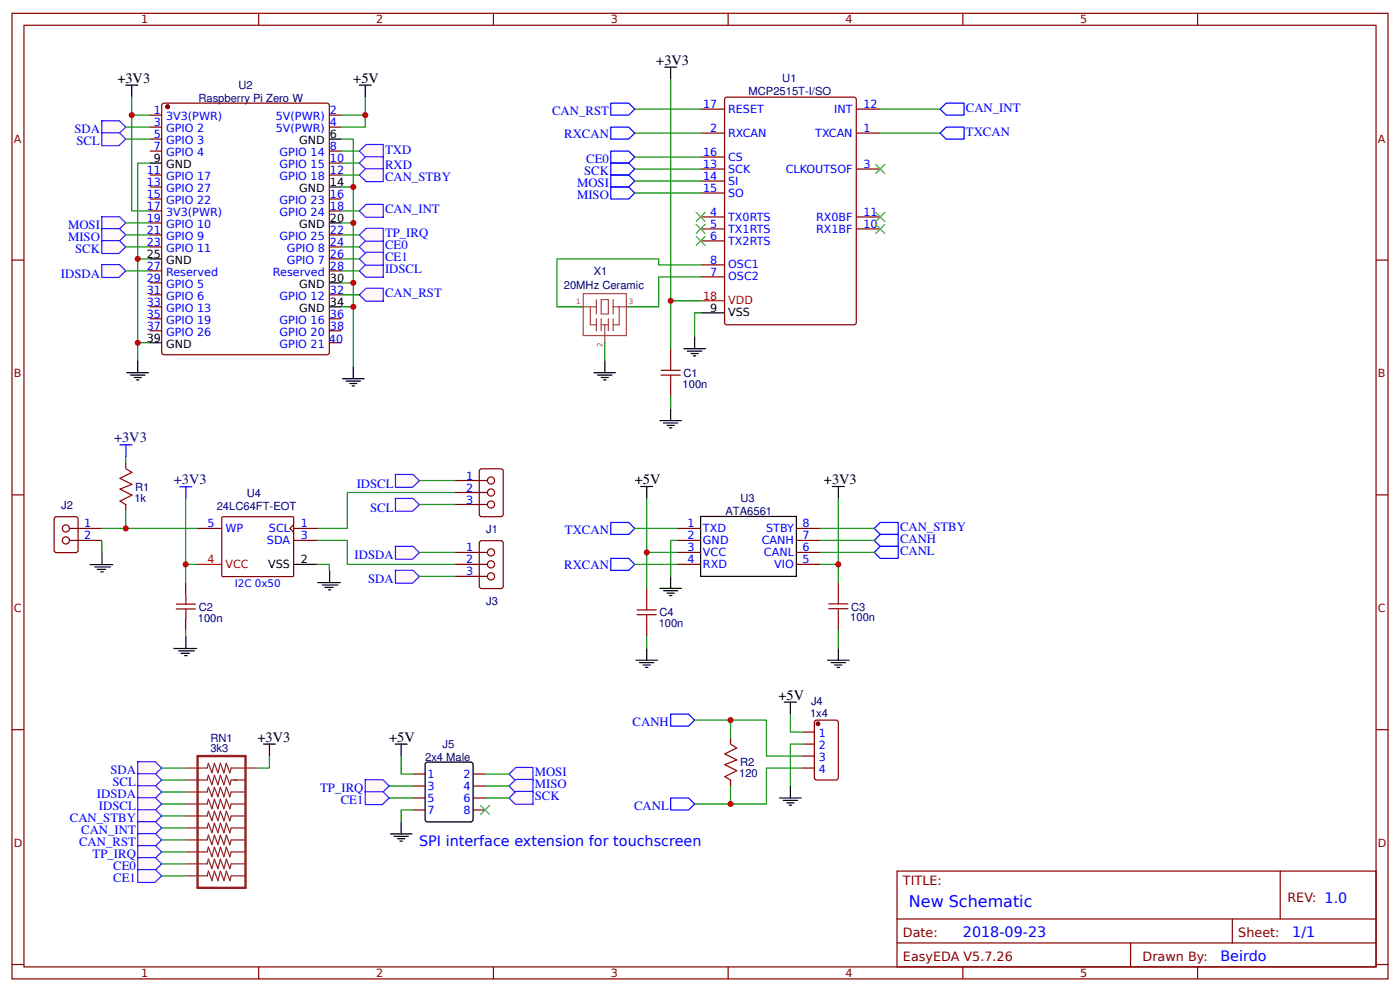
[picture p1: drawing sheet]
<svg xmlns="http://www.w3.org/2000/svg" width="309mm" height="219mm" viewBox="0 0 309 219" stroke-linecap="round" stroke-linejoin="round" font-family="sans-serif">
<g fill="none" stroke="#800" stroke-width=".26">
<path d="M2.6 2.9h304.1v213.3h-304.1zM5.3 5.6h298.7v207.9h-298.7zM57.1 2.9v2.7M109 2.9v2.7M160.9 2.9v2.7M212.7 2.9v2.7M264.6 2.9v2.7M33.1 25.4h2.6M33.1 28.1h2.6M33.1 30.7h2.6M33.1 33.4h2.6M33.1 38.7h2.6"/>
<path d="M36 22.9l36.2-.1 .5 .2 .1 54.8-.3 .5h-36.3l-.4-.2-.1-54.8zM72.8 25.4h2.6M72.8 28.1h2.6M72.8 33.4h2.6M72.8 38.7h2.6M72.8 36h2.6M2.6 57.4h2.7M33.1 41.3h2.6M33.1 43.9h2.6M33.1 46.6h2.6M33.1 49.2h2.6M33.1 51.9h2.6"/>
<path d="M33.1 54.5h2.6M33.1 59.8h2.6M72.8 43.9h2.6M72.8 46.6h2.6M72.8 51.9h2.6M72.8 54.5h2.6M72.8 59.8h2.6M72.8 57.2h2.6M304 57.4h2.7M33.1 62.5h2.6M33.1 65.1h2.6M33.1 67.8h2.6"/>
<path d="M33.1 70.4h2.6M33.1 73.1h2.6M72.8 65.1h2.6M72.8 70.4h2.6M72.8 73.1h2.6M72.8 75.7h2.6M2.6 109.3h2.7M304 109.3h2.7M2.6 161.2h2.7M304 161.2h2.7M198.2 192.4h105.8v21.1h-105.8zM282.8 192.4v10.6"/>
<path d="M2.6 213h2.7M57.1 213.5v2.7M109 213.5v2.7M160.9 213.5v2.7M198.2 203h105.8M198.2 208.3h105.8M212.7 213.5v2.7M249.8 208.3v5.2M264.6 213.5v2.7M272.3 203v5.3M304 213h2.7"/>
</g>
<circle cx="37" cy="23.6" r=".4" fill="#800" stroke="#800" stroke-width=".26"/>
<path d="M27.8 18.8h2.6M29.1 18.8v2.7M33.1 36h2.6M72.8 30.7h2.6M33.1 57.2h2.6M72.8 49.2h2.6M72.8 41.3h2.6M33.1 75.7h2.6M72.8 67.8h2.6M72.8 62.5h2.6" fill="none" stroke="#000" stroke-width=".26"/>
<path d="M29.1 21.5v3.9h4" fill="none" stroke="#080" stroke-width=".26"/>
<g fill="#fff7f8" stroke="#430aff" stroke-width=".26">
<path d="M22.4 47.8h4l1.4 1.4-1.5 1.5h-3.8z"/>
<path d="M22.4 50.5h4l1.4 1.4-1.5 1.4h-3.8z"/>
<path d="M22.4 53.1h4l1.4 1.4-1.5 1.5h-3.8z"/>
</g>
<path d="M27.8 54.5h5.3M27.8 51.9h5.3M27.8 49.2h5.3" fill="none" stroke="#080" stroke-width=".26"/>
<g fill="#fff7f8" stroke="#430aff" stroke-width=".26">
<path d="M22.4 26.7h4l1.4 1.4-1.5 1.4h-3.8z"/>
<path d="M22.4 29.3h4l1.4 1.4-1.5 1.5h-3.8z"/>
</g>
<path d="M27.8 28.1h5.3M27.8 30.7h5.3" fill="none" stroke="#080" stroke-width=".26"/>
<g fill="#fff7f8" stroke="#430aff" stroke-width=".26">
<path d="M22.4 58.4h4l1.4 1.4-1.5 1.5h-3.8z"/>
<path d="M79.4 59.8l1.5-1.4h3.8v2.8h-3.9z"/>
</g>
<path d="M79.4 18.8h2.6M80.7 18.8v2.7M30.4 79.7v2.6M28 82.3h4.8M28.8 82.8h3.2M29.6 83.4h1.6M30.2 83.9h.5M75.7 83.6h4.7M76.5 84.2h3.1M77.3 84.7h1.5M77.8 85.2h.5M78.1 81v2.6" fill="none" stroke="#000" stroke-width=".26"/>
<g fill="none" stroke="#080" stroke-width=".26">
<path d="M29.1 25.4v21.2h4M33.1 36h-2.7v43.7M75.4 30.7h2.7v10.6M80.7 21.5v3.9h-5.3M80.7 25.4v2.7h-5.3M27.8 59.8h5.3M30.4 57.2h2.7M75.4 49.2h2.7v13.3M75.4 41.3h2.7v7.9M75.4 59.8h4M30.4 75.7h2.7M75.4 67.8h2.7v13.2"/>
<path d="M75.4 62.5h2.7v5.3"/>
</g>
<g fill="#fff7f8" stroke="#430aff" stroke-width=".26">
<path d="M79.4 54.5l1.5-1.4h3.8v2.8h-3.9z"/>
<path d="M79.4 57.2l1.5-1.5h3.8v2.9h-3.9z"/>
</g>
<path d="M75.4 54.5h4M75.4 57.2h4" fill="none" stroke="#080" stroke-width=".26"/>
<g fill="#fff7f8" stroke="#430aff" stroke-width=".26">
<path d="M79.4 33.4l1.5-1.5h3.8v2.9h-3.9z"/>
<path d="M79.4 36l1.4-1.4h3.9v2.9h-3.8z"/>
</g>
<path d="M75.4 33.4h4M75.4 36h4" fill="none" stroke="#080" stroke-width=".26"/>
<path d="M79.4 51.9l1.5-1.5h3.8v2.9h-3.9z" fill="#fff7f8" stroke="#430aff" stroke-width=".26"/>
<g fill="none" stroke="#800" stroke-width=".26">
<path d="M12 114.4l.5-.3h4.2l.5 .3 .1 7.1-.3 .5-4.5 .1-.5-.3zM15.3 116.7h7.2M15.3 119.4h7.2M27.8 102.2v1.3M27.8 111.4v1.3"/>
<circle cx="14.6" cy="116.7" r=".79"/>
<circle cx="14.6" cy="119.4" r=".79"/>
</g>
<path d="M27.8 103.5l1.4 .8-2.7 1.3 2.7 1.4-2.7 1 2.7 1.4-2.7 1.3 1.3 .8" fill="none" stroke="#a00000" stroke-width=".26"/>
<path d="M19.9 124.7h5M21 125.2h3.4M21.5 125.8h1.8M22.3 126.3h.5M22.5 122.1v2.6M70.2 128.7h5M71.2 129.2h3.5M71.8 129.7h1.8M72.5 130.3h.6M72.8 126v2.7" fill="none" stroke="#000" stroke-width=".26"/>
<path d="M26.5 98.2h2.7M27.8 98.2v2.7M39.7 107.5h2.7M41.1 107.5v2.6" fill="none" stroke="#00f" stroke-width=".26"/>
<path d="M22.5 116.7h21.2M22.5 119.4v2.6M27.8 100.8v1.4M27.8 112.7v4M41 110.1v14.5h2.7M70.1 124.6h2.7v1.4" fill="none" stroke="#080" stroke-width=".26"/>
<g fill="#fff7f8" stroke="#430aff" stroke-width=".26">
<path d="M87.3 120.7h4l1.4 1.4-1.6 1.4h-3.7z"/>
<path d="M87.3 104.8h4l1.4 1.4-1.6 1.4h-3.7z"/>
</g>
<path d="M70.1 119.4h6.6v5.2h23.8M100.5 108.8h-23.8v7.9h-6.6" fill="none" stroke="#080" stroke-width=".26"/>
<g fill="none" stroke="#800" stroke-width=".26">
<path d="M43.7 116.7h5.2M49 114.2l.3-.1 15.4 .1 .2 .2-.1 12.8-.2 .1h-15.5l-.1-.2zM64.8 115.9l-.8 .8 .8 .8M64.8 119.4h5.3M64.8 116.7h5.3M100.5 106.1h7.2M100.5 108.8h7.2M100.5 111.4h7.2M106 103.8l.4-.3h4.2l.5 .3 .1 9.8-.3 .4-4.5 .1-.4-.2zM106 119.7l.4-.3h4.2l.5 .3 .1 9.8-.3 .4-4.5 .1-.4-.3zM100.5 122h7.2M100.5 124.6h7.2"/>
<path d="M100.5 127.3h7.2"/>
<circle cx="108.5" cy="111.4" r=".79"/>
<circle cx="108.5" cy="106.1" r=".79"/>
<circle cx="108.5" cy="108.8" r=".79"/>
<circle cx="108.5" cy="124.6" r=".79"/>
<circle cx="108.5" cy="127.3" r=".79"/>
<circle cx="108.5" cy="122" r=".79"/>
</g>
<path d="M64.8 124.6h5.3" fill="none" stroke="#000" stroke-width=".26"/>
<path d="M43.7 124.6h5.2" fill="none" stroke="#f00" stroke-width=".26"/>
<path d="M87.3 110.1h4l1.4 1.4-1.6 1.4h-3.7z" fill="#fff7f8" stroke="#430aff" stroke-width=".26"/>
<path d="M92.6 111.4h7.9M92.6 106.1h7.9" fill="none" stroke="#080" stroke-width=".26"/>
<path d="M87.3 126h4l1.4 1.3-1.6 1.5h-3.7z" fill="#fff7f8" stroke="#430aff" stroke-width=".26"/>
<path d="M41 124.6v4M41 139.2v1.3M92.6 127.3h7.9M92.6 122h7.9M59.5 167v2.6h-2.6" fill="none" stroke="#080" stroke-width=".26"/>
<path d="M38.9 134.5h4.3M38.9 133.4h4.3M41.1 131.3v2.1M41.1 134.5v2.1" fill="none" stroke="#a00000" stroke-width=".26"/>
<path d="M41 128.6v2.7M41 136.6v2.6" fill="none" stroke="#800" stroke-width=".26"/>
<path d="M38.4 143.2h5M39.5 143.7h3.4M40 144.3h1.9M40.8 144.8h.5M41.1 140.6v2.6M58.2 164.3h2.7M59.5 164.3v2.7" fill="none" stroke="#000" stroke-width=".26"/>
<g fill="#fff7f8" stroke="#430aff" stroke-width=".26">
<path d="M30.4 168.2h3.9l1.4 1.4-1.5 1.5h-3.8z"/>
<path d="M30.4 170.9h3.9l1.4 1.4-1.5 1.4h-3.8z"/>
<path d="M30.4 173.5h3.9l1.4 1.4-1.5 1.5h-3.8z"/>
<path d="M30.4 176.2h3.9l1.4 1.4-1.5 1.4h-3.8z"/>
<path d="M30.4 178.8h3.9l1.4 1.4-1.5 1.5h-3.8z"/>
</g>
<path d="M35.7 177.6h5.3M35.7 174.9h5.3M35.7 172.3h5.3M35.7 169.6h5.3M35.7 180.2h5.3M35.7 182.9h5.3" fill="none" stroke="#080" stroke-width=".26"/>
<path d="M91.3 170.9h2.6M91.3 173.6h2.6M91.3 176.2h2.6M91.3 178.9h2.6M104.5 170.9h2.7M104.5 173.6h2.7M104.5 176.2h2.7M104.5 178.9h2.7" fill="none" stroke="#800" stroke-width=".26"/>
<path d="M94.2 168.4l9.8-.1 .4 .3 .1 12.4-.3 .5h-9.7l-.5-.2-.1-12.5z" fill="none" stroke="#000" stroke-width=".26"/>
<g fill="#fff7f8" stroke="#430aff" stroke-width=".26">
<path d="M112.4 170.9l1.6-1.4h3.7l.1 2.8h-4z"/>
<path d="M112.4 173.6l1.6-1.5h3.7l.1 2.9h-4z"/>
<path d="M112.4 176.2l1.6-1.4h3.7l.1 2.8h-4z"/>
<path d="M80.6 172.2h4l1.4 1.4-1.5 1.4h-3.8z"/>
<path d="M80.6 174.8h4l1.4 1.4-1.5 1.5h-3.8z"/>
</g>
<g fill="none" stroke="#080" stroke-width=".26">
<path d="M148.2 17.5v48.9h6.6M140.2 29.4h14.6M140.2 34.7h14.6M140.2 37.3h14.6M140.2 40h14.6M140.2 24.1h14.6M194.5 29.4h13.2M194.5 24.1h13.2M140.2 42.6h14.6M154.8 58.5h-9.3v-1.3h-22.5v10.6h5.3M133.6 75.7v4M148.2 66.4v10.6"/>
<path d="M154.8 69.1h-1.3v5.3M154.8 61.1h-9.3v6.7h-6.6M148.2 87.6v2.6M140.2 116.7h9.3M142.9 110.1v11.9h6.6M149.5 119.4h-1.3v7.9M181.2 116.7h11.9M181.2 119.4h11.9M185.2 110.1v14.5h-4M140.2 124.6h9.3M142.9 122v7.9M181.2 122h11.9"/>
<path d="M185.2 124.6v4M185.2 139.2v4M142.9 140.5v2.7M161.4 159h7.9v8h8M174.6 157.7v4h2.7M86 173.6h5.3M86 176.2h5.3M88.6 167v3.9h2.7M91.3 178.9h-2.7v2.6M107.2 173.6h5.2M107.2 176.2h5.2M107.2 170.9h5.2"/>
<path d="M177.3 169.6h-8v8h-7.9"/>
</g>
<g fill="none" stroke="#000" stroke-width=".26">
<path d="M146.8 14.8h2.7M148.2 14.8v2.7M133.6 79.7v2.6M151.1 77h4.7M151.9 77.5h3.1M152.7 78.1h1.6M153.2 78.6h.5M153.5 74.4v2.6M154.8 69.1h5.3M131.2 82.3h4.8M132 82.8h3.2M132.8 83.4h1.6"/>
<path d="M133.3 83.9h.6M145.8 92.9h4.7M146.6 93.4h3.2M147.4 94h1.6M147.9 94.5h.5M148.2 90.2v2.7M141.6 107.4h2.6M142.9 107.4v2.7M154.8 114.1h21.1v13.2h-21.1zM183.9 107.4h2.6M185.2 107.4v2.7M145.8 129.9h4.7"/>
<path d="M146.6 130.5h3.2M147.4 131h1.6M147.9 131.5h.5M148.2 127.3v2.6M140.5 145.8h4.8M141.3 146.3h3.2M142.1 146.9h1.6M142.6 147.4h.5M142.9 143.2v2.6M173.3 155.1h2.6M174.6 155.1v2.6M182.8 145.8h4.8"/>
<path d="M183.6 146.3h3.2M184.4 146.9h1.6M184.9 147.4h.6M185.2 143.2v2.6M87.3 164.3h2.7M88.6 164.3v2.7M172.2 176.2h4.8M173 176.8h3.2M173.8 177.3h1.6M174.4 177.8h.5M174.6 173.6v2.6M86.3 184.2h4.7"/>
<path d="M87 184.7h3.2M87.8 185.2h1.6M88.4 185.8h.5M88.6 181.5v2.7"/>
</g>
<g fill="#000" stroke="#3c3" stroke-width=".26">
<path d="M193.4 36.3l2.1 2.1zM195.5 36.3l-2.1 2.1z"/>
<path d="M153.7 46.9l2.1 2.1zM155.8 46.9l-2.1 2.1z"/>
<path d="M153.7 49.5l2.1 2.1zM155.8 49.5l-2.1 2.1z"/>
<path d="M153.7 52.1l2.1 2.2zM155.8 52.1l-2.1 2.2z"/>
<path d="M193.4 46.9l2.1 2.1zM195.5 46.9l-2.1 2.1z"/>
<path d="M193.4 49.5l2.1 2.1zM195.5 49.5l-2.1 2.1z"/>
<path d="M106.1 177.8l2.1 2.1zM108.2 177.8l-2.1 2.1z"/>
</g>
<g fill="none" stroke="#00f" stroke-width=".26">
<path d="M134.9 28.1h4l1.3 1.3-1.3 1.3h-4zM134.9 33.4h4l1.3 1.3-1.3 1.3h-4zM134.9 36h4l1.3 1.3-1.3 1.4h-4zM134.9 38.7h4l1.3 1.3-1.3 1.3h-4zM134.9 22.8h4l1.3 1.3-1.3 1.3h-4zM207.7 29.4l1.3-1.3h4v2.6h-4zM207.7 24.1l1.3-1.3h4v2.6h-4zM134.9 41.3h4l1.3 1.3-1.3 1.3h-4zM134.9 115.4h4l1.3 1.3-1.3 1.3h-4zM193.1 119.4l1.4-1.4h3.9v2.7h-3.9zM194.5 115.4h3.9v2.6h-3.9l-1.4-1.3zM134.9 123.3h4l1.3 1.3-1.3 1.4h-4z"/>
<path d="M194.5 120.7h3.9v2.6h-3.9l-1.4-1.3zM148.2 157.7h3.9l1.4 1.3-1.4 1.4h-3.9zM148.2 176.2h3.9l1.4 1.4-1.4 1.3h-3.9z"/>
</g>
<g fill="none" stroke="#800" stroke-width=".26">
<path d="M154.8 29.4h5.3M154.8 37.3h5.3M154.8 24.1h5.3M154.8 40h5.3M154.8 34.7h5.3M160.1 21.7l.5-.2h28l.5 .2 .1 49.5-.3 .5h-28.3l-.5-.2zM189.2 29.4h5.3M189.2 37.3h5.3M189.2 24.1h5.3M154.8 47.9h5.3M154.8 50.6h5.3M154.8 53.2h5.3"/>
<path d="M154.8 58.5h5.3M154.8 42.6h5.3M189.2 47.9h5.3M189.2 50.6h5.3M148.2 77v2.7M154.8 61.1h5.3M148.2 85v2.6M149.5 116.7h5.3M149.5 119.4h5.3M175.9 116.7h5.3M175.9 119.4h5.3M142.9 129.9v2.7"/>
<path d="M142.9 137.9v2.6M149.5 122h5.3M149.5 124.6h5.3M175.9 122h5.3M175.9 124.6h5.3M185.2 128.6v2.7M185.2 136.6v2.6M180.2 159.1l4.5-.1 .4 .3 .1 12.4-.3 .5-4.5 .1-.4-.3-.1-12.4zM177.3 161.7h2.6M177.3 164.3h2.6M177.3 167h2.6M177.3 169.6h2.6"/>
</g>
<path d="M154.8 66.4h5.3" fill="none" stroke="#f00" stroke-width=".26"/>
<g fill="none" stroke="#a54b4b" stroke-width=".26">
<path d="M128.3 67.8h.1M128.3 67.8h3.5M128.9 64.8h9.5v9.3h-9.5zM130.4 67.8v3.9h1.4M131.8 66.2v3.1M131.8 70.4v2.7M132.8 66.2h1.6v3.1h-1.6zM132.8 70.4v2.7M132.8 71.7h1.6M133.6 71.7v4M134.4 70.4v2.7M135.5 66.2v3.1"/>
<path d="M135.5 70.4v2.7M135.5 67.8h3.4M136.8 67.8v3.9h-1.3"/>
</g>
<path d="M148.2 79.7v2.1M146 82.8h4.3M146 81.8h4.3M148.2 82.8v2.2M140.8 135.8h4.2M140.8 134.7h4.2M142.9 132.6v2.1M142.9 135.8v2.1M183.1 134.4h4.2M183.1 133.4h4.2M185.2 131.3v2.1M185.2 134.4v2.2" fill="none" stroke="#a00000" stroke-width=".26"/>
<circle cx="180.7" cy="159.8" r=".4" fill="#800" stroke="#800" stroke-width=".26"/>
<path d="M79.4 38.7l1.4-1.4h3.9v2.8h-3.8z" fill="#fff7f8" stroke="#430aff" stroke-width=".26"/>
<path d="M75.4 38.7h4" fill="none" stroke="#080" stroke-width=".26"/>
<path d="M30.4 181.5h3.9l1.4 1.4-1.5 1.4h-3.8z" fill="#fff7f8" stroke="#430aff" stroke-width=".26"/>
<path d="M75.4 51.9h4" fill="none" stroke="#080" stroke-width=".26"/>
<path d="M79.4 65.1l1.5-1.4h3.8v2.8h-3.9z" fill="#fff7f8" stroke="#430aff" stroke-width=".26"/>
<path d="M75.4 65.1h4" fill="none" stroke="#080" stroke-width=".26"/>
<path d="M30.4 184.1h3.9l1.4 1.4-1.5 1.5h-3.8z" fill="#fff7f8" stroke="#430aff" stroke-width=".26"/>
<path d="M35.7 185.5h5.3" fill="none" stroke="#080" stroke-width=".26"/>
<path d="M79.4 46.6l1.5-1.5h3.8v2.9h-3.9z" fill="#fff7f8" stroke="#430aff" stroke-width=".26"/>
<path d="M75.4 46.6h4" fill="none" stroke="#080" stroke-width=".26"/>
<path d="M30.4 186.8h3.9l1.4 1.3-1.5 1.5h-3.8z" fill="#fff7f8" stroke="#430aff" stroke-width=".26"/>
<path d="M35.7 188.1h5.3" fill="none" stroke="#080" stroke-width=".26"/>
<path d="M41 172.3h4.8l.2-1.1 .8 2.1 .6-2.1 .8 2.1 .5-2.1 .8 2.1 .5-2.1 .8 2.1 .3-1h3.1M41 169.6h4.8l.2-1 .8 2.1 .6-2.1 .8 2.1 .5-2.1 .8 2.1 .5-2.1 .8 2.1 .3-1.1h5.8M41 174.9h4.8l.2-1 .8 2.1 .6-2.1 .8 2.1 .5-2.1 .8 2.1 .5-2.1 .8 2.1 .3-1.1h3.1M41 177.6h4.8l.2-1.1 .8 2.1 .6-2.1 .8 2.1 .5-2.1 .8 2.1 .5-2.1 .8 2.1 .3-1h3.1M41 180.2h4.8l.2-1.1 .8 2.2 .6-2.2 .8 2.2 .5-2.2 .8 2.2 .5-2.2 .8 2.2 .3-1.1h3.1M41 185.5h4.8l.2-1.1 .8 2.2 .6-2.2 .8 2.2 .5-2.2 .8 2.2 .5-2.2 .8 2.2 .3-1.1h3.1M41 182.9h4.8l.2-1.1 .8 2.1 .6-2.1 .8 2.1 .5-2.1 .8 2.1 .5-2.1 .8 2.1 .3-1h3.1M41 188.1h4.8l.2-1 .8 2.1 .6-2.1 .8 2.1 .5-2.1 .8 2.1 .5-2.1 .8 2.1 .3-1.1h3.1M41 193.4h4.8l.2-1 .8 2.1 .6-2.1 .8 2.1 .5-2.1 .8 2.1 .5-2.1 .8 2.1 .3-1.1h3.1M41 190.8h4.8l.2-1.1 .8 2.1 .6-2.1 .8 2.1 .5-2.1 .8 2.1 .5-2.1 .8 2.1 .3-1h3.1" fill="none" stroke="#8d2323" stroke-width=".26"/>
<path d="M43.7 167h10.5v29.1h-10.5z" fill="none" stroke="#8d2323" stroke-width=".53"/>
<g fill="#fff7f8" stroke="#430aff" stroke-width=".26">
<path d="M30.4 189.4h3.9l1.4 1.4-1.5 1.4h-3.8z"/>
<path d="M30.4 192h3.9l1.4 1.4-1.5 1.5h-3.8z"/>
</g>
<path d="M153.5 159h7.9v4M161.4 173.6v4h-7.9M177.3 164.3h-2.7v9.3M35.7 190.8h5.3M35.7 193.4h5.3" fill="none" stroke="#080" stroke-width=".26"/>
<path d="M161.4 164.4l1.4 .8-2.7 1.3 2.7 1.3-2.7 1.1 2.7 1.3-2.7 1.3 1.3 .8" fill="none" stroke="#a00000" stroke-width=".26"/>
<path d="M161.4 163v1.3M161.4 172.3v1.3" fill="none" stroke="#800" stroke-width=".26"/>
<g fill="#c00">
<circle cx="161.4" cy="159" r=".66"/>
<circle cx="142.9" cy="122" r=".66"/>
<circle cx="185.2" cy="124.6" r=".66"/>
<circle cx="41" cy="124.6" r=".66"/>
<circle cx="27.8" cy="116.7" r=".66"/>
<circle cx="78.1" cy="41.3" r=".66"/>
<circle cx="78.1" cy="62.5" r=".66"/>
<circle cx="30.4" cy="75.7" r=".66"/>
<circle cx="29.1" cy="25.4" r=".66"/>
<circle cx="30.4" cy="57.2" r=".66"/>
<circle cx="78.1" cy="67.8" r=".66"/>
<circle cx="78.1" cy="49.2" r=".66"/>
<circle cx="80.7" cy="25.4" r=".66"/>
<circle cx="148.2" cy="66.4" r=".66"/>
<circle cx="161.4" cy="177.6" r=".66"/>
</g>
<text font-size="3.5" fill="#00f" x="200.8" y="200.3">New Schematic</text>
<g font-size="3.2">
<text x="145" y="14.3">+3V3</text>
<text x="25.9" y="18.3">+3V3</text>
<text x="78.1" y="18.3">+5V</text>
<text x="140.2" y="106.9">+5V</text>
<text x="182" y="106.9">+3V3</text>
<text x="172" y="154.5">+5V</text>
<text x="56.9" y="163.8">+3V3</text>
<text x="86" y="163.8">+5V</text>
</g>
<g font-size="3.2" fill="#000080">
<text x="25.2" y="97.7">+3V3</text>
<text x="38.4" y="107">+3V3</text>
</g>
<g font-size="3.2" fill="#00f">
<text x="92.6" y="186.8">SPI interface extension for touchscreen</text>
<text x="212.7" y="206.9">2018-09-23</text>
<text x="285.5" y="206.9">1/1</text>
<text x="269.6" y="212.2">Beirdo</text>
</g>
<g font-size="2.8" fill="#00f">
<text x="16.4" y="29.4">SDA</text>
<text x="122" y="25.4">CAN_RST</text>
<text x="213.4" y="30">TXCAN</text>
<text x="213.4" y="24.7">CAN_INT</text>
<text x="16.9" y="32">SCL</text>
<text x="85.1" y="33.9">TXD</text>
<text x="124.7" y="30.5">RXCAN</text>
<text x="85.1" y="37.3">RXD</text>
<text x="85.1" y="40">CAN_STBY</text>
<text x="127.5" y="41.3">MOSI</text>
<text x="129" y="38.7">SCK</text>
<text x="129.5" y="36">CE0</text>
<text x="85.1" y="47.1">CAN_INT</text>
<text x="127.5" y="43.9">MISO</text>
<text x="15" y="50.7">MOSI</text>
<text x="15" y="53.3">MISO</text>
<text x="85.1" y="52.4">TP_IRQ</text>
<text x="16.6" y="55.9">SCK</text>
<text x="85.1" y="55">CE0</text>
<text x="85.1" y="57.7">CE1</text>
<text x="13.5" y="61.3">IDSDA</text>
<text x="85.1" y="60.2">IDSCL</text>
<text x="85.1" y="65.6">CAN_RST</text>
<text x="78.8" y="107.7">IDSCL</text>
<text x="81.8" y="113">SCL</text>
<text x="124.8" y="118">TXCAN</text>
<text x="198.8" y="119.9">CANH</text>
<text x="198.8" y="117.3">CAN_STBY</text>
<text x="78.3" y="123.6">IDSDA</text>
<text x="124.7" y="125.8">RXCAN</text>
<text x="198.8" y="122.6">CANL</text>
<text x="81.3" y="128.8">SDA</text>
<text x="139.8" y="160.4">CANH</text>
<text x="24.4" y="170.9">SDA</text>
<text x="24.8" y="173.6">SCL</text>
<text x="118.1" y="171.4">MOSI</text>
<text x="21.4" y="176.2">IDSDA</text>
<text x="21.9" y="178.9">IDSCL</text>
<text x="70.7" y="175">TP_IRQ</text>
<text x="75.3" y="177.6">CE1</text>
<text x="118.1" y="174.1">MISO</text>
<text x="118.1" y="176.7">SCK</text>
<text x="140.1" y="178.9">CANL</text>
<text x="15.4" y="181.6">CAN_STBY</text>
<text x="17.9" y="184.3">CAN_INT</text>
<text x="17.5" y="186.9">CAN_RST</text>
<text x="20.5" y="189.6">TP_IRQ</text>
<text x="25" y="192.2">CE0</text>
<text x="25" y="194.8">CE1</text>
</g>
<g font-size="2.8" fill="#800">
<text x="199.5" y="195.6">TITLE:</text>
<text x="284.4" y="199.3">REV: 1.0</text>
<text x="199.5" y="206.9">Date:</text>
<text x="273.6" y="206.9">Sheet:</text>
<text x="199.5" y="212.2">EasyEDA V5.7.26</text>
<text x="252.4" y="212.2">Drawn By:</text>
</g>
<g font-size="2.5" fill="#800">
<text x="31.2" y="5.2">1</text>
<text x="83.1" y="5.2">2</text>
<text x="134.9" y="5.2">3</text>
<text x="186.8" y="5.2">4</text>
<text x="238.7" y="5.2">5</text>
<text x="3" y="31.5">A</text>
<text x="304.4" y="31.5">A</text>
<text x="3" y="83.4">B</text>
<text x="304.4" y="83.4">B</text>
<text x="3" y="135.2">C</text>
<text x="304.4" y="135.2">C</text>
<text x="3" y="187.1">D</text>
<text x="304.4" y="187.1">D</text>
<text x="31.2" y="215.8">1</text>
<text x="83.1" y="215.8">2</text>
<text x="134.9" y="215.8">3</text>
<text x="186.8" y="215.8">4</text>
<text x="238.7" y="215.8">5</text>
</g>
<g font-size="2.5" fill="#000080">
<text x="43.8" y="22.5">Raspberry Pi Zero W</text>
<text x="52.7" y="19.6">U2</text>
<text x="165.4" y="21.1">MCP2515T-I/SO</text>
<text x="172.8" y="18.2">U1</text>
<text x="124.6" y="63.7">20MHz Ceramic</text>
<text x="131.2" y="60.8">X1</text>
<text x="151" y="83.2">C1</text>
<text x="150.8" y="85.6">100n</text>
<text x="13.5" y="112.5">J2</text>
<text x="29.7" y="110.8">1k</text>
<text x="29.9" y="108.4">R1</text>
<text x="47.9" y="112.7">24LC64FT-EOT</text>
<text x="54.5" y="109.8">U4</text>
<text x="160.3" y="113.7">ATA6561</text>
<text x="163.6" y="110.8">U3</text>
<text x="107.4" y="117.8">J1</text>
<text x="43.7" y="137.3">100n</text>
<text x="43.9" y="134.9">C2</text>
<text x="107.4" y="133.6">J3</text>
<text x="145.7" y="136.2">C4</text>
<text x="187.9" y="137.2">100n</text>
<text x="188" y="134.8">C3</text>
<text x="145.5" y="138.6">100n</text>
<text x="179.2" y="155.8">J4</text>
<text x="179" y="158.2">1x4</text>
<text x="46.5" y="166.2">3k3</text>
<text x="46.5" y="163.8">RN1</text>
<text x="97.8" y="165.1">J5</text>
<text x="93.9" y="168">2x4 Male</text>
<text x="163.3" y="171.7">120</text>
<text x="163.5" y="169.3">R2</text>
</g>
<g font-size="2.5" fill="#00f">
<text x="155.3" y="23.8">17</text>
<text x="190.8" y="23.8">12</text>
<text x="34" y="25.2">1</text>
<text x="34" y="27.8">3</text>
<text x="36.7" y="26.5">3V3(PWR)</text>
<text x="36.7" y="29.1">GPIO 2</text>
<text x="60.9" y="29.1">5V(PWR)</text>
<text x="60.9" y="26.5">5V(PWR)</text>
<text x="72.9" y="27.8">4</text>
<text x="72.9" y="25.2">2</text>
<text x="156.9" y="29.1">2</text>
<text x="160.9" y="24.9">RESET</text>
<text x="184.3" y="24.9">INT</text>
<text x="190.8" y="29.1">1</text>
<text x="34" y="30.5">5</text>
<text x="34" y="33.1">7</text>
<text x="36.7" y="31.8">GPIO 3</text>
<text x="36.7" y="34.4">GPIO 4</text>
<text x="61.8" y="34.4">GPIO 14</text>
<text x="72.9" y="35.7">10</text>
<text x="72.9" y="33.1">8</text>
<text x="155.3" y="34.4">16</text>
<text x="160.9" y="30.2">RXCAN</text>
<text x="160.9" y="35.5">CS</text>
<text x="180.1" y="30.2">TXCAN</text>
<text x="32.4" y="38.4">11</text>
<text x="32.4" y="41">13</text>
<text x="36.7" y="39.7">GPIO 17</text>
<text x="61.8" y="39.7">GPIO 18</text>
<text x="61.8" y="37.1">GPIO 15</text>
<text x="72.9" y="38.4">12</text>
<text x="155.3" y="37.1">13</text>
<text x="155.3" y="39.7">14</text>
<text x="160.9" y="38.1">SCK</text>
<text x="160.9" y="40.8">SI</text>
<text x="173.6" y="38.1">CLKOUTSOF</text>
<text x="190.8" y="37.1">3</text>
<text x="32.4" y="43.7">15</text>
<text x="32.4" y="46.3">17</text>
<text x="36.7" y="42.4">GPIO 27</text>
<text x="36.7" y="45">GPIO 22</text>
<text x="36.7" y="47.7">3V3(PWR)</text>
<text x="61.8" y="47.7">GPIO 24</text>
<text x="61.8" y="45">GPIO 23</text>
<text x="72.9" y="46.3">18</text>
<text x="72.9" y="43.7">16</text>
<text x="155.3" y="42.4">15</text>
<text x="156.9" y="47.7">4</text>
<text x="160.9" y="43.4">SO</text>
<text x="190.8" y="47.7">11</text>
<text x="32.4" y="49">19</text>
<text x="32.4" y="51.6">21</text>
<text x="36.7" y="50.3">GPIO 10</text>
<text x="36.7" y="52.9">GPIO 9</text>
<text x="61.8" y="52.9">GPIO 25</text>
<text x="72.9" y="51.6">22</text>
<text x="156.9" y="50.3">5</text>
<text x="156.9" y="52.9">6</text>
<text x="160.9" y="48.7">TX0RTS</text>
<text x="160.9" y="51.4">TX1RTS</text>
<text x="180.3" y="51.4">RX1BF</text>
<text x="180.3" y="48.7">RX0BF</text>
<text x="190.8" y="50.3">10</text>
<text x="32.4" y="54.3">23</text>
<text x="32.4" y="59.6">27</text>
<text x="36.7" y="55.6">GPIO 11</text>
<text x="63.3" y="58.2">GPIO 7</text>
<text x="63.3" y="55.6">GPIO 8</text>
<text x="72.9" y="59.6">28</text>
<text x="72.9" y="56.9">26</text>
<text x="72.9" y="54.3">24</text>
<text x="156.9" y="58.2">8</text>
<text x="160.9" y="54">TX2RTS</text>
<text x="160.9" y="59.3">OSC1</text>
<text x="32.4" y="62.2">29</text>
<text x="32.4" y="64.8">31</text>
<text x="36.7" y="60.9">Reserved</text>
<text x="36.7" y="63.5">GPIO 5</text>
<text x="60.3" y="60.9">Reserved</text>
<text x="72.9" y="64.8">32</text>
<text x="156.9" y="60.9">7</text>
<text x="160.9" y="61.9">OSC2</text>
<text x="32.4" y="67.5">33</text>
<text x="32.4" y="70.1">35</text>
<text x="36.7" y="66.2">GPIO 6</text>
<text x="36.7" y="68.8">GPIO 13</text>
<text x="36.7" y="71.5">GPIO 19</text>
<text x="61.8" y="71.5">GPIO 16</text>
<text x="61.8" y="66.2">GPIO 12</text>
<text x="72.9" y="70.1">36</text>
<text x="32.4" y="72.8">37</text>
<text x="36.7" y="74.1">GPIO 26</text>
<text x="61.8" y="76.8">GPIO 21</text>
<text x="61.8" y="74.1">GPIO 20</text>
<text x="72.7" y="75.8">40</text>
<text x="72.9" y="72.8">38</text>
<text x="103" y="105.9">1</text>
<text x="103" y="108.6">2</text>
<text x="103" y="111.2">3</text>
<text x="18.6" y="116.5">1</text>
<text x="18.6" y="119.1">2</text>
<text x="45.8" y="116.5">5</text>
<text x="49.8" y="117.6">WP</text>
<text x="59.4" y="117.6">SCL</text>
<text x="66.5" y="119.1">3</text>
<text x="66.5" y="116.5">1</text>
<text x="151.9" y="116.4">1</text>
<text x="151.9" y="119.1">2</text>
<text x="155.3" y="117.5">TXD</text>
<text x="169.3" y="117.5">STBY</text>
<text x="177.3" y="119.1">7</text>
<text x="177.3" y="116.4">8</text>
<text x="59" y="120.2">SDA</text>
<text x="103" y="121.8">1</text>
<text x="103" y="124.4">2</text>
<text x="151.9" y="121.7">3</text>
<text x="151.9" y="124.4">4</text>
<text x="155.3" y="120.1">GND</text>
<text x="155.3" y="122.8">VCC</text>
<text x="155.3" y="125.4">RXD</text>
<text x="168.3" y="120.1">CANH</text>
<text x="168.8" y="122.8">CANL</text>
<text x="171.1" y="125.4">VIO</text>
<text x="177.3" y="124.4">5</text>
<text x="177.3" y="121.7">6</text>
<text x="103" y="127.1">3</text>
<text x="180.9" y="162.7">1</text>
<text x="180.9" y="165.4">2</text>
<text x="94.5" y="171.7">1</text>
<text x="102.4" y="171.7">2</text>
<text x="180.9" y="168">3</text>
<text x="180.9" y="170.7">4</text>
<text x="94.5" y="174.4">3</text>
<text x="94.5" y="177">5</text>
<text x="94.5" y="179.7">7</text>
<text x="102.4" y="174.4">4</text>
<text x="102.4" y="177">6</text>
<text x="102.4" y="179.7">8</text>
</g>
<g font-size="2.5">
<text x="34" y="35.7">9</text>
<text x="66.1" y="31.8">GND</text>
<text x="72.9" y="30.5">6</text>
<text x="36.7" y="37.1">GND</text>
<text x="72.9" y="41">14</text>
<text x="66.1" y="42.4">GND</text>
<text x="66.1" y="50.3">GND</text>
<text x="72.9" y="49">20</text>
<text x="32.4" y="56.9">25</text>
<text x="36.7" y="58.2">GND</text>
<text x="66.1" y="63.5">GND</text>
<text x="72.9" y="62.2">30</text>
<text x="66.1" y="68.8">GND</text>
<text x="72.9" y="67.5">34</text>
<text x="156.9" y="68.8">9</text>
<text x="160.9" y="69.9">VSS</text>
<text x="32.4" y="75.4">39</text>
<text x="36.7" y="76.8">GND</text>
<text x="59.3" y="125.5">VSS</text>
<text x="66.5" y="124.4">2</text>
</g>
<g font-size="2.5" fill="#f00">
<text x="155.3" y="66.2">18</text>
<text x="160.9" y="67.2">VDD</text>
<text x="45.8" y="124.4">4</text>
<text x="49.8" y="125.5">VCC</text>
</g>
<text font-size="2.3" fill="#00f" x="51.9" y="129.7">I2C 0x50</text>
<g font-size="1.6" fill="#a54b4b">
<text x="127.3" y="67.2">1</text>
<text x="138.9" y="67.2">3</text>
<text x="133.1" y="76.7" transform="rotate(-90 133.1 76.7)">2</text>
</g>
</svg>
